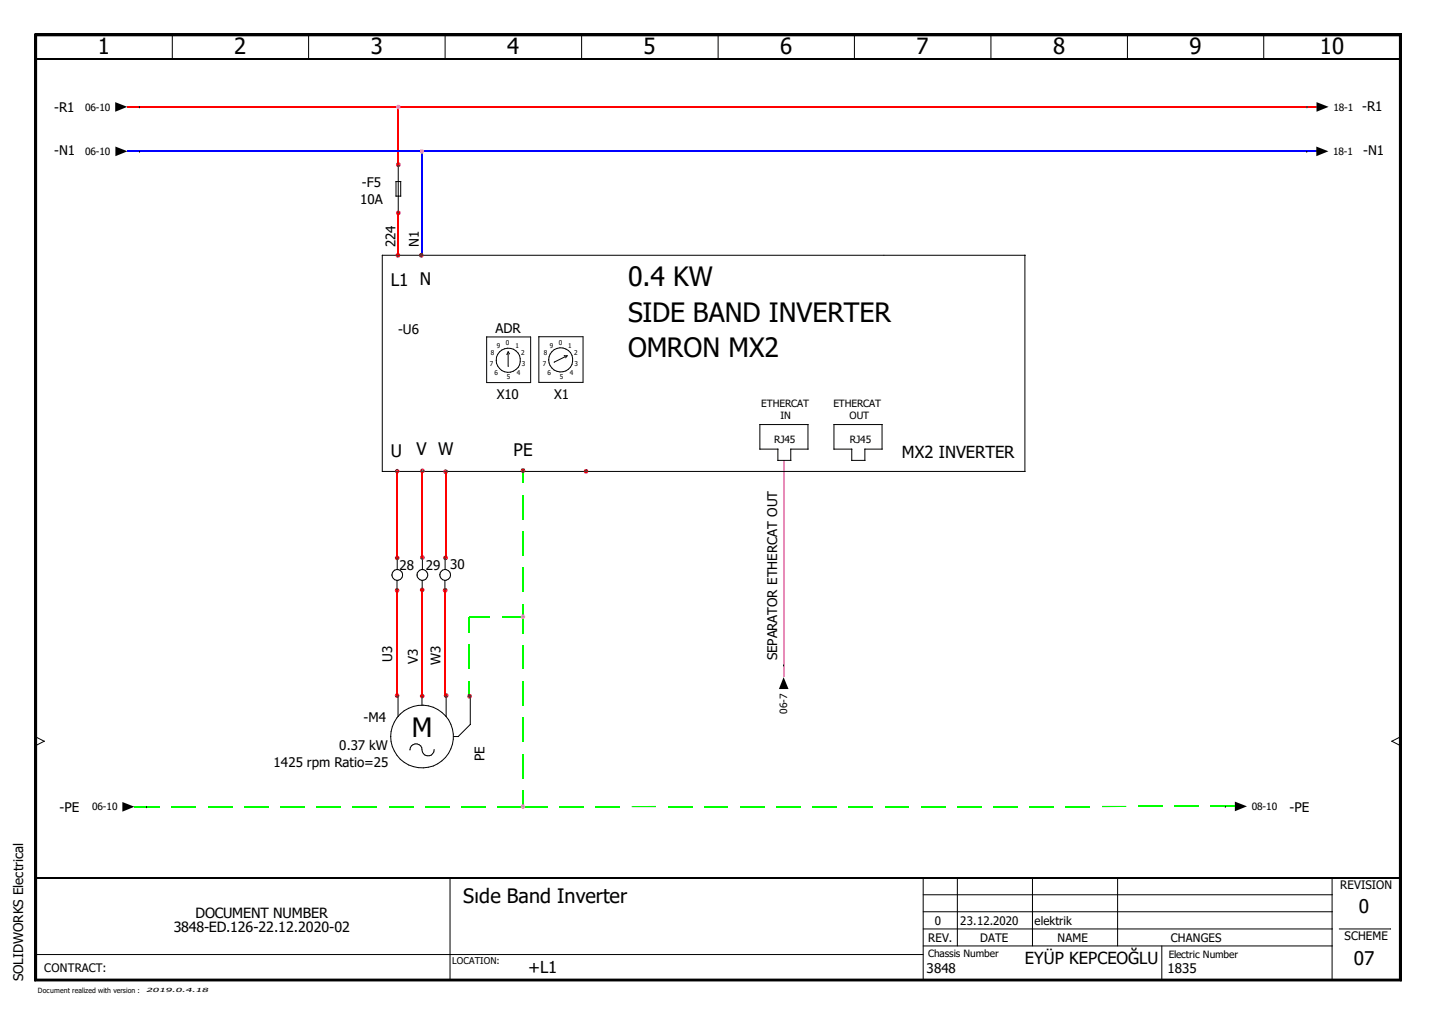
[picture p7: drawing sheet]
<svg xmlns="http://www.w3.org/2000/svg" width="297mm" height="210mm" viewBox="0 0 297 210" stroke-linecap="round" stroke-linejoin="round" font-family="sans-serif">
<path d="M0 0h297v209.9h-297z" fill="none" stroke="#fff" stroke-width=".21"/>
<g fill="none" stroke="#000" stroke-width=".21">
<path d="M7.2 7l.4 .4zM7.2 7h282.6zM7.2 7v195.9zM7.2 7h282.6v195.9h-282.6zM7.6 7.4h281.9zM7.6 7.4v195.1zM7.6 7.4h281.9v195.1h-281.9zM35.7 7.2l-.1 4.9M63.9 7.2l-.1 4.9M92.1 7.2v4.9M120.4 7.2l-.1 4.9M148.6 7.2l-.1 4.9"/>
<path d="M176.8 7.2l-.1 4.9M205 7.2v4.9M233.3 7.2l-.1 4.9M261.4 7.2v4.9M289.5 7.4v195.1zM289.8 7l-.3 .4zM289.8 7v195.9zM28.8 22.1h.1M28.9 31.3h.1M82.4 34v10M82.9 37.5v3.1M82.9 37.5h-1v3.1h1"/>
<path d="M270.3 31.3h.1M270.3 22.1h.1M79.1 52.8h132.9v44.7h-132.9zM100.7 69.7h9.1v9.4h-9.1zM102.7 74.5h.1M104.9 73.3h.1M105.1 72.8l.3 .4M105.1 72.8h.1M105.1 72.8l-.2 .5M105.1 73.2v2.5M105.1 75.7h.1M111.5 69.6h9.1v9.5h-9.1z"/>
<path d="M113.5 74.4h.1M116.7 73.6h.6M117 73.7l-2.3 1.2M117.3 73.6l-.3 .4M167.1 87.8v5.1M167.2 87.8h-10v5.1h3.7v2.3h2.7M167.2 92.9h-3.6v2.3M176.2 92.9v2.3h2.7M182.5 87.8v5.1M182.5 87.8h-10v5.1h3.7M182.5 92.9h-3.6v2.3M81.1 118.9h.1"/>
<path d="M82.2 115.5v2.3M86.3 118.9h.1M87.4 115.5h.1M87.4 115.5v2.3M91 118.9h.1M92.1 115.4v2.4M82.2 120.1l-.1 1.7M87.4 120.1l-.1 1.7M92 120.1v1.7M92 120.1h.1M162.1 137.5h.1M7.4 152.4l1.7 .9"/>
<path d="M9.1 153.3l-1.7 .9M9.1 153.3h.1M80.8 152.3h.1M82.3 143.8l.1 4.4M84.8 155.1a1.25 1.25 0 0 1 1.2-1.3 1.25 1.25 0 0 1 1.3 1.3 1.27 1.27 0 0 0 1.3 1.2 1.27 1.27 0 0 0 1.2-1.2M84.8 155.1h.1M87.3 143.8v2M92.3 148.2h.1M92.3 143.8v4.4M93.8 152.3h1M97.3 149.8l-2.5 2.5M97.3 149.8h.1"/>
<path d="M97.3 143.8v6M287.9 153.3l1.8 .9M287.9 153.3h.1M289.6 152.4l-1.7 .9M30.3 166.8h.1M253.4 166.8h.1M7.4 197.4h183.6M93.1 181.5v21.2M191 195.6h84.6M191 192.1h84.6M191 188.6h84.6M191 185h84.6"/>
<path d="M191 181.5v21.2M198.1 181.5l-.1 14.1M213.6 181.5v14.1M231.2 181.5v14.1M240.3 195.6l.1 7.1M275.6 181.5l-.1 21.2M277 192.1h10.7M7.2 202.9h282.6zM7.6 202.5l-.4 .4zM7.6 202.5h281.9zM289.5 202.5l.3 .4z"/>
<circle cx="105.1" cy="74.5" r="2.49"/>
<circle cx="116" cy="74.4" r="2.5"/>
<circle cx="82.2" cy="118.9" r="1.11"/>
<circle cx="87.4" cy="118.9" r="1.11"/>
<circle cx="92.1" cy="118.9" r="1.11"/>
<circle cx="87.3" cy="152.3" r="6.5"/>
</g>
<path d="M7.2 7.2h282.6M7.2 202.7h282.6" fill="none" stroke="#000" stroke-width=".38"/>
<path d="M7.2 7l.4 .4zM289.8 7l-.3 .4zM23.8 21.1l2.5 1-2.5 1zM23.9 30.3l2.5 1-2.5 1zM272.3 30.3l2.5 1-2.5 1zM272.3 21.1l2.5 1-2.5 1zM162.1 140l1 2.5h-2zM25.3 165.9l2.5 .9-2.5 1.1zM255.4 165.8l2.5 1-2.5 1zM7.6 202.5l-.4 .4zM289.5 202.5l.3 .4z" fill="#000"/>
<path d="M7.4 7v195.9M7.4 12.1h282.2M289.6 7v195.9M7.4 181.5h282.2" fill="none" stroke="#000" stroke-width=".34"/>
<path d="M26.3 22.1h246M82.4 22.3v11.7M82.4 44v8.6M82.2 97.5v17.9M87.4 97.4v17.9M92.2 97.5v17.9M82.1 122.1v21.7M87.3 122v21.9M92.1 122.1v21.7" fill="none" stroke="#f00" stroke-width=".25"/>
<path d="M26.3 31.3h246M87.2 31.3v21.3" fill="none" stroke="#00f" stroke-width=".25"/>
<g fill="none" stroke="#0f0" stroke-width=".25">
<path d="M108.2 97.3v2.6M108.2 102.4v5M108.2 109.9v5M108.2 117.4v5M97.1 133.3v5M101.4 127.6h-4.3v3.2M103.9 127.6h4.3M108.2 124.9v6.1M108.2 133.5v4.9M97.1 140.8v3.2M108.2 140.9v5M108.2 148.4v5"/>
<path d="M108.2 155.9v5M27.8 166.8h5.3M35.6 166.8h5M43 166.8h5M50.5 166.8h5M58 166.8h5M65.5 166.8h5M73 166.8h5M80.5 166.8h5M87.9 166.8h5M95.4 166.8h5M102.9 166.8h10.3"/>
<path d="M108.2 163.4v3.4M115.7 166.8h5M130.7 166.8h5M138.2 166.8h5M145.7 166.8h4.9M153.1 166.8h5M160.6 166.8h5M168.1 166.8h5M175.6 166.8h5M183.1 166.8h4.9M190.5 166.8h5M198 166.8h5"/>
<path d="M205.5 166.8h5M213 166.8h5M220.5 166.8h5M228 166.8h5M242.9 166.8h5M250.4 166.8h5"/>
</g>
<path d="M162.1 95.3v44.7" fill="none" stroke="#ff7fbf" stroke-width=".21"/>
<path d="M123.2 166.8h5M235.5 166.8h4.9" fill="none" stroke="#0f0" stroke-width=".21"/>
<g fill="#a50000">
<path d="M121.2 97.5l.4-.4 .1 .4z"/>
<path d="M121.2 97l.4 .1-.4 .4z"/>
<path d="M120.9 97.1l.3-.1v.5z"/>
<path d="M120.9 97.1l.3 .4h-.5z"/>
<path d="M120.7 97.5h.5l-.3 .3z"/>
<path d="M121.2 97.5v.5l-.3-.2z"/>
<path d="M121.2 97.5l.4 .3-.4 .2z"/>
<path d="M121.2 97.5h.5l-.1 .3z"/>
</g>
<g fill="#ff7fdf">
<path d="M108.5 166.5l.2 .3h-.5z"/>
<path d="M108.2 166.3l.3 .2-.3 .3z"/>
<path d="M107.8 166.5l.4-.2v.5z"/>
<path d="M107.8 166.5l.4 .3h-.5z"/>
<path d="M107.7 166.8l.5 .1-.4 .3z"/>
<path d="M107.8 167.2l.4-.3v.4z"/>
<path d="M108.2 166.9l.3 .3-.3 .1z"/>
<path d="M108.2 166.8h.5l-.2 .4z"/>
<path d="M108.5 127.2l.2 .4h-.5z"/>
<path d="M108.2 127l.3 .2-.3 .3z"/>
<path d="M107.8 127.2l.4-.2v.5z"/>
<path d="M107.8 127.2l.4 .4h-.5z"/>
<path d="M107.7 127.6h.5l-.4 .3z"/>
<path d="M108.2 127.6v.4l-.4-.1z"/>
<path d="M108.2 127.6l.3 .3-.3 .1z"/>
<path d="M108.2 127.6h.5l-.2 .3z"/>
</g>
<g fill="#a50000">
<path d="M108.5 96.9l.2 .4h-.5z"/>
<path d="M108.2 96.8l.3 .1-.3 .4z"/>
<path d="M107.8 96.9l.4-.1v.4z"/>
<path d="M107.8 96.9l.4 .4h-.5z"/>
<path d="M107.7 97.3h.5l-.4 .4z"/>
<path d="M108.2 97.3v.5l-.4-.1z"/>
<path d="M108.2 97.4l.3 .3-.3 .1z"/>
<path d="M108.2 97.3h.5l-.2 .4z"/>
<path d="M97.2 144l.3-.4 .1 .4z"/>
<path d="M97.1 143.5l.4 .1-.3 .4z"/>
<path d="M96.8 143.6l.3-.1v.5z"/>
<path d="M96.8 143.6l.3 .4h-.5z"/>
<path d="M96.6 144h.5l-.3 .4z"/>
<path d="M97.1 144v.5l-.3-.1z"/>
<path d="M97.1 144.1l.4 .3-.4 .1z"/>
<path d="M97.2 144h.4l-.1 .4z"/>
<path d="M92.3 143.8l.4-.3 .1 .3z"/>
<path d="M92.3 143.3l.4 .2-.4 .3z"/>
<path d="M91.9 143.5l.4-.2v.5z"/>
<path d="M91.9 143.5l.3 .3h-.4z"/>
<path d="M91.8 143.8l.4 .1-.3 .3z"/>
<path d="M92.2 143.9l.1 .5-.4-.2z"/>
<path d="M92.3 143.9l.4 .3-.4 .2z"/>
<path d="M92.3 143.8h.5l-.1 .4z"/>
<path d="M92.2 115.3l.3-.3 .2 .4z"/>
<path d="M92.2 114.9l.3 .1-.3 .3z"/>
<path d="M91.8 115l.4-.1v.4z"/>
<path d="M91.8 115l.3 .4h-.5z"/>
<path d="M91.6 115.4h.5l-.3 .3z"/>
<path d="M92.1 115.4l.1 .5-.4-.2z"/>
<path d="M92.2 115.4l.3 .3-.3 .2z"/>
<path d="M92.2 115.4h.5l-.2 .3z"/>
<path d="M92.2 97.5l.3-.3 .2 .3z"/>
<path d="M92.2 97l.3 .2-.3 .3z"/>
<path d="M91.8 97.2l.4-.2v.5z"/>
<path d="M91.8 97.2l.3 .3h-.5z"/>
<path d="M91.6 97.5l.5 .1-.3 .3z"/>
<path d="M92.1 97.6l.1 .4-.4-.1z"/>
<path d="M92.2 97.6l.3 .3-.3 .1z"/>
<path d="M92.2 97.5h.5l-.2 .4z"/>
<path d="M92.1 122l.4-.3 .1 .4z"/>
<path d="M92.1 121.6l.4 .1-.4 .3z"/>
<path d="M91.7 121.7l.4-.1v.4z"/>
<path d="M91.7 121.7l.3 .4h-.4z"/>
<path d="M91.6 122.1h.4l-.3 .3z"/>
<path d="M92 122.1l.1 .5-.4-.2z"/>
<path d="M92.1 122.1l.4 .3-.4 .2z"/>
<path d="M92.1 122.1h.5l-.1 .3z"/>
<path d="M87.7 114.9l.2 .4h-.5z"/>
<path d="M87.4 114.8l.3 .1-.3 .4z"/>
<path d="M87 114.9l.4-.1v.4z"/>
<path d="M87 114.9l.3 .4h-.4z"/>
<path d="M86.9 115.3l.4 .1-.3 .3z"/>
<path d="M87.3 115.4l.1 .4-.4-.1z"/>
<path d="M87.4 115.4l.3 .3-.3 .1z"/>
<path d="M87.4 115.3h.5l-.2 .4z"/>
<path d="M87.4 97.3l.3-.3 .2 .4z"/>
<path d="M87.4 96.9l.3 .1-.3 .3z"/>
<path d="M87 97l.4-.1v.4z"/>
<path d="M87 97l.3 .4h-.4z"/>
<path d="M86.9 97.4h.4l-.3 .3z"/>
<path d="M87.3 97.4l.1 .5-.4-.2z"/>
<path d="M87.4 97.4l.3 .3-.3 .2z"/>
<path d="M87.4 97.4h.5l-.2 .3z"/>
<path d="M87.7 143.6l.1 .3h-.4z"/>
<path d="M87.3 143.5l.4 .1-.3 .3z"/>
<path d="M87 143.6l.3-.1v.4z"/>
<path d="M87 143.6l.3 .3h-.5z"/>
<path d="M86.8 143.9l.5 .1-.3 .3z"/>
<path d="M87.3 144v.4l-.3-.1z"/>
<path d="M87.3 144l.4 .3-.4 .1z"/>
<path d="M87.4 143.9h.4l-.1 .4z"/>
<path d="M87.7 121.6l.1 .4h-.4z"/>
<path d="M87.3 121.5l.4 .1-.3 .4z"/>
<path d="M87 121.6l.3-.1v.4z"/>
<path d="M87 121.6l.3 .4h-.5z"/>
<path d="M86.8 122h.5l-.3 .3z"/>
<path d="M87.3 122v.5l-.3-.2z"/>
<path d="M87.3 122l.4 .3-.4 .2z"/>
<path d="M87.4 122h.4l-.1 .3z"/>
</g>
<g fill="#ff7fdf">
<path d="M87.3 31.3l.3-.4 .2 .4z"/>
<path d="M87.2 30.8l.4 .1-.3 .4z"/>
<path d="M86.9 30.9l.3-.1v.5z"/>
<path d="M86.9 30.9l.3 .4h-.4z"/>
<path d="M86.8 31.3h.4l-.3 .4z"/>
<path d="M87.2 31.3v.5l-.3-.1z"/>
<path d="M87.2 31.4l.4 .3-.4 .1z"/>
<path d="M87.3 31.3h.5l-.2 .4z"/>
</g>
<g fill="#a50000">
<path d="M87.2 52.7l.3-.2 .1 .3z"/>
<path d="M87.1 52.3l.4 .2-.3 .2z"/>
<path d="M86.8 52.5l.3-.2v.4z"/>
<path d="M86.8 52.5l.3 .3h-.4z"/>
<path d="M86.7 52.8h.4l-.3 .4z"/>
<path d="M87.1 52.8v.5l-.3-.1z"/>
<path d="M87.1 52.8l.4 .4-.4 .1z"/>
<path d="M87.2 52.8h.4l-.1 .4z"/>
</g>
<g fill="#ff7fdf">
<path d="M82.4 22.1l.4-.3 .1 .3z"/>
<path d="M82.4 21.6l.4 .2-.4 .3z"/>
<path d="M82 21.8l.4-.2v.5z"/>
<path d="M82 21.8l.4 .3h-.5z"/>
<path d="M81.9 22.1h.5l-.4 .4z"/>
<path d="M82.4 22.1v.5l-.4-.1z"/>
<path d="M82.4 22.2l.4 .3-.4 .1z"/>
<path d="M82.4 22.1h.5l-.1 .4z"/>
</g>
<g fill="#a50000">
<path d="M82.4 34l.4-.3 .1 .3z"/>
<path d="M82.4 33.6l.4 .1-.4 .3z"/>
<path d="M82 33.7l.4-.1v.4z"/>
<path d="M82 33.7l.4 .3h-.5z"/>
<path d="M81.9 34l.5 .1-.4 .3z"/>
<path d="M82.4 34.1v.4l-.4-.1z"/>
<path d="M82.4 34.1l.4 .3-.4 .1z"/>
<path d="M82.4 34.1l.5-.1-.1 .4z"/>
<path d="M82.4 44l.4-.3 .1 .3z"/>
<path d="M82.4 43.5l.4 .2-.4 .3z"/>
<path d="M82 43.7l.4-.2v.5z"/>
<path d="M82 43.7l.4 .3h-.5z"/>
<path d="M81.9 44l.5 .1-.4 .3z"/>
<path d="M82 44.4l.4-.3v.4z"/>
<path d="M82.4 44.1l.4 .3-.4 .1z"/>
<path d="M82.4 44.1l.5-.1-.1 .4z"/>
<path d="M82.3 52.7l.4-.2 .1 .3z"/>
<path d="M82.3 52.3l.4 .2-.4 .2z"/>
<path d="M82 52.5l.3-.2v.4z"/>
<path d="M82 52.5l.3 .3h-.5z"/>
<path d="M81.8 52.8h.5l-.3 .4z"/>
<path d="M82.3 52.8v.5l-.3-.1z"/>
<path d="M82.3 52.8l.4 .4-.4 .1z"/>
<path d="M82.3 52.8h.5l-.1 .4z"/>
<path d="M82.5 115l.2 .4h-.5z"/>
<path d="M82.2 114.9l.3 .1-.3 .4z"/>
<path d="M81.8 115l.4-.1-.1 .5z"/>
<path d="M81.8 115l.3 .4h-.4z"/>
<path d="M81.7 115.4h.4l-.3 .3z"/>
<path d="M82.1 115.4l.1 .5-.4-.2z"/>
<path d="M82.2 115.4l.3 .3-.3 .2z"/>
<path d="M82.2 115.4h.5l-.2 .3z"/>
<path d="M82.2 97.4l.3-.3 .2 .4z"/>
<path d="M82.2 96.9l.3 .2-.3 .3z"/>
<path d="M81.8 97.1l.4-.2v.5z"/>
<path d="M81.8 97.1l.3 .4h-.4z"/>
<path d="M81.7 97.5h.4l-.3 .3z"/>
<path d="M82.1 97.5l.1 .5-.4-.2z"/>
<path d="M82.2 97.5l.3 .3-.3 .2z"/>
<path d="M82.2 97.5h.5l-.2 .3z"/>
<path d="M82.2 143.8l.3-.3 .1 .3z"/>
<path d="M82.1 143.3l.4 .2-.3 .3z"/>
<path d="M81.8 143.5l.3-.2v.5z"/>
<path d="M81.8 143.5l.3 .3h-.4z"/>
<path d="M81.7 143.8l.4 .1-.3 .3z"/>
<path d="M81.8 144.2l.3-.3v.5z"/>
<path d="M82.1 143.9l.4 .3-.4 .2z"/>
<path d="M82.2 143.9l.4-.1-.1 .4z"/>
<path d="M82.2 122l.3-.2 .1 .3z"/>
<path d="M82.1 121.6l.4 .2-.3 .2z"/>
<path d="M81.8 121.8l.3-.2v.4z"/>
<path d="M81.8 121.8l.3 .2-.4 .1z"/>
<path d="M81.7 122.1h.4l-.3 .3z"/>
<path d="M81.8 122.4l.3-.3v.5z"/>
<path d="M82.1 122.1l.4 .3-.4 .2z"/>
<path d="M82.2 122.1h.4l-.1 .3z"/>
</g>
<g font-size="5.5">
<text x="129.9" y="59.2">0.4 KW</text>
<text x="129.9" y="66.7">SIDE BAND INVERTER</text>
<text x="129.9" y="73.7">OMRON MX2</text>
<text x="85.2" y="152.3">M</text>
</g>
<g font-size="4.6">
<text x="20.2" y="11.3">1</text>
<text x="48.5" y="11.3">2</text>
<text x="76.7" y="11.3">3</text>
<text x="104.9" y="11.3">4</text>
<text x="133.1" y="11.3">5</text>
<text x="161.4" y="11.3">6</text>
<text x="189.6" y="11.3">7</text>
<text x="217.8" y="11.3">8</text>
<text x="246" y="11.3">9</text>
<text x="273" y="11.3">10</text>
</g>
<text font-size="4.1" x="95.8" y="186.7">Sıde Band Inverter</text>
<g font-size="3.9">
<text x="281.1" y="188.8">0</text>
<text x="280" y="199.5">07</text>
</g>
<g font-size="3.6">
<text x="80.8" y="59.1">L1 N</text>
<text x="80.8" y="94.5">U</text>
<text x="86.2" y="94.2">V W</text>
<text x="106.2" y="94.3">PE</text>
</g>
<g font-size="3.4">
<text x="186.6" y="94.7">MX2 INVERTER</text>
<text x="109.3" y="201.1">+L1</text>
<text x="212" y="199.4">EYÜP KEPCEOĞLU</text>
</g>
<g font-size="2.9">
<text x="40.5" y="189.8">DOCUMENT NUMBER</text>
<text x="35.9" y="192.7">3848-ED.126-22.12.2020-02</text>
</g>
<g font-size="2.7">
<text x="11.2" y="23.2">-R1</text>
<text x="281.8" y="23">-R1</text>
<text x="11.2" y="32.1">-N1</text>
<text x="282" y="32.1">-N1</text>
<text x="74.8" y="38.6">-F5</text>
<text x="74.5" y="42.1">10A</text>
<text x="81.8" y="51.1" transform="rotate(-90 81.8 51.1)">224</text>
<text x="86.6" y="51.1" transform="rotate(-90 86.6 51.1)">N1</text>
<text x="82.4" y="69.1">-U6</text>
<text x="102.5" y="68.9">ADR</text>
<text x="102.7" y="82.5">X10</text>
<text x="114.6" y="82.6">X1</text>
<text x="82.6" y="117.8">28</text>
<text x="88.1" y="117.8">29</text>
<text x="93.1" y="117.8">30</text>
<text x="81.1" y="136.9" transform="rotate(-90 81.1 136.9)">U3</text>
<text x="86.4" y="137.3" transform="rotate(-90 86.4 137.3)">V3</text>
<text x="91.1" y="137.5" transform="rotate(-90 91.1 137.5)">W3</text>
<text x="160.7" y="136.5" transform="rotate(-90 160.7 136.5)">SEPARATOR ETHERCAT OUT</text>
<text x="75.2" y="149.4">-M4</text>
<text x="70.2" y="155">0.37 kW</text>
<text x="56.6" y="158.6">1425 rpm Ratio=25</text>
<text x="100.2" y="157.4" transform="rotate(-90 100.2 157.4)">PE</text>
<text x="12.3" y="167.9">-PE</text>
<text x="266.7" y="167.9">-PE</text>
<text x="4.8" y="202.9" transform="rotate(-90 4.8 202.9)">SOLIDWORKS Electrical</text>
<text x="191.7" y="201.1">3848</text>
<text x="241.5" y="201.3">1835</text>
</g>
<g font-size="2.4">
<text x="277.2" y="183.9">REVISION</text>
<text x="193.4" y="191.3">0</text>
<text x="198.6" y="191.3">23.12.2020</text>
<text x="214" y="191.3">elektrik</text>
<text x="192" y="194.7">REV.</text>
<text x="202.7" y="194.7">DATE</text>
<text x="218.8" y="194.7">NAME</text>
<text x="242.2" y="194.7">CHANGES</text>
<text x="278.1" y="194.4">SCHEME</text>
<text x="9.1" y="200.9">CONTRACT:</text>
</g>
<g font-size="2.1">
<text x="17.6" y="22.9">06-10</text>
<text x="275.8" y="22.9">18-1</text>
<text x="17.6" y="32">06-10</text>
<text x="275.8" y="32">18-1</text>
<text x="157.5" y="84.1">ETHERCAT</text>
<text x="161.5" y="86.6">IN</text>
<text x="172.4" y="84.1">ETHERCAT</text>
<text x="175.7" y="86.7">OUT</text>
<text x="160.1" y="91.5">RJ45</text>
<text x="175.8" y="91.5">RJ45</text>
<text x="162.9" y="147.6" transform="rotate(-90 162.9 147.6)">06-7</text>
<text x="19.1" y="167.6">06-10</text>
<text x="258.9" y="167.5">08-10</text>
<text x="192" y="198">Chassis Number</text>
<text x="241.8" y="198.1">Electric Number</text>
</g>
<text font-size="1.9" x="93.5" y="199.3">LOCATION:</text>
<text font-size="1.5" x="7.8" y="205.3">Document realized with version :</text>
<g font-size="1.4">
<text x="102.8" y="72">9</text>
<text x="104.6" y="71.4">0</text>
<text x="106.6" y="72">1</text>
<text x="113.7" y="72">9</text>
<text x="115.6" y="71.4">0</text>
<text x="117.6" y="72">1</text>
<text x="101.3" y="75.7">7</text>
<text x="101.6" y="73.4">8</text>
<text x="102.3" y="77.5">6</text>
<text x="106.9" y="77.5">4</text>
<text x="107.8" y="73.4">2</text>
<text x="107.9" y="75.7">3</text>
<text x="112.3" y="75.7">7</text>
<text x="112.5" y="73.4">8</text>
<text x="113.3" y="77.5">6</text>
<text x="117.9" y="77.5">4</text>
<text x="118.7" y="73.4">2</text>
<text x="118.9" y="75.7">3</text>
<text x="104.9" y="78.3">5</text>
<text x="115.8" y="78.3">5</text>
</g>
<text font-size="1.2" x="30.3" y="205.2">2019.0.4.18</text>
</svg>
